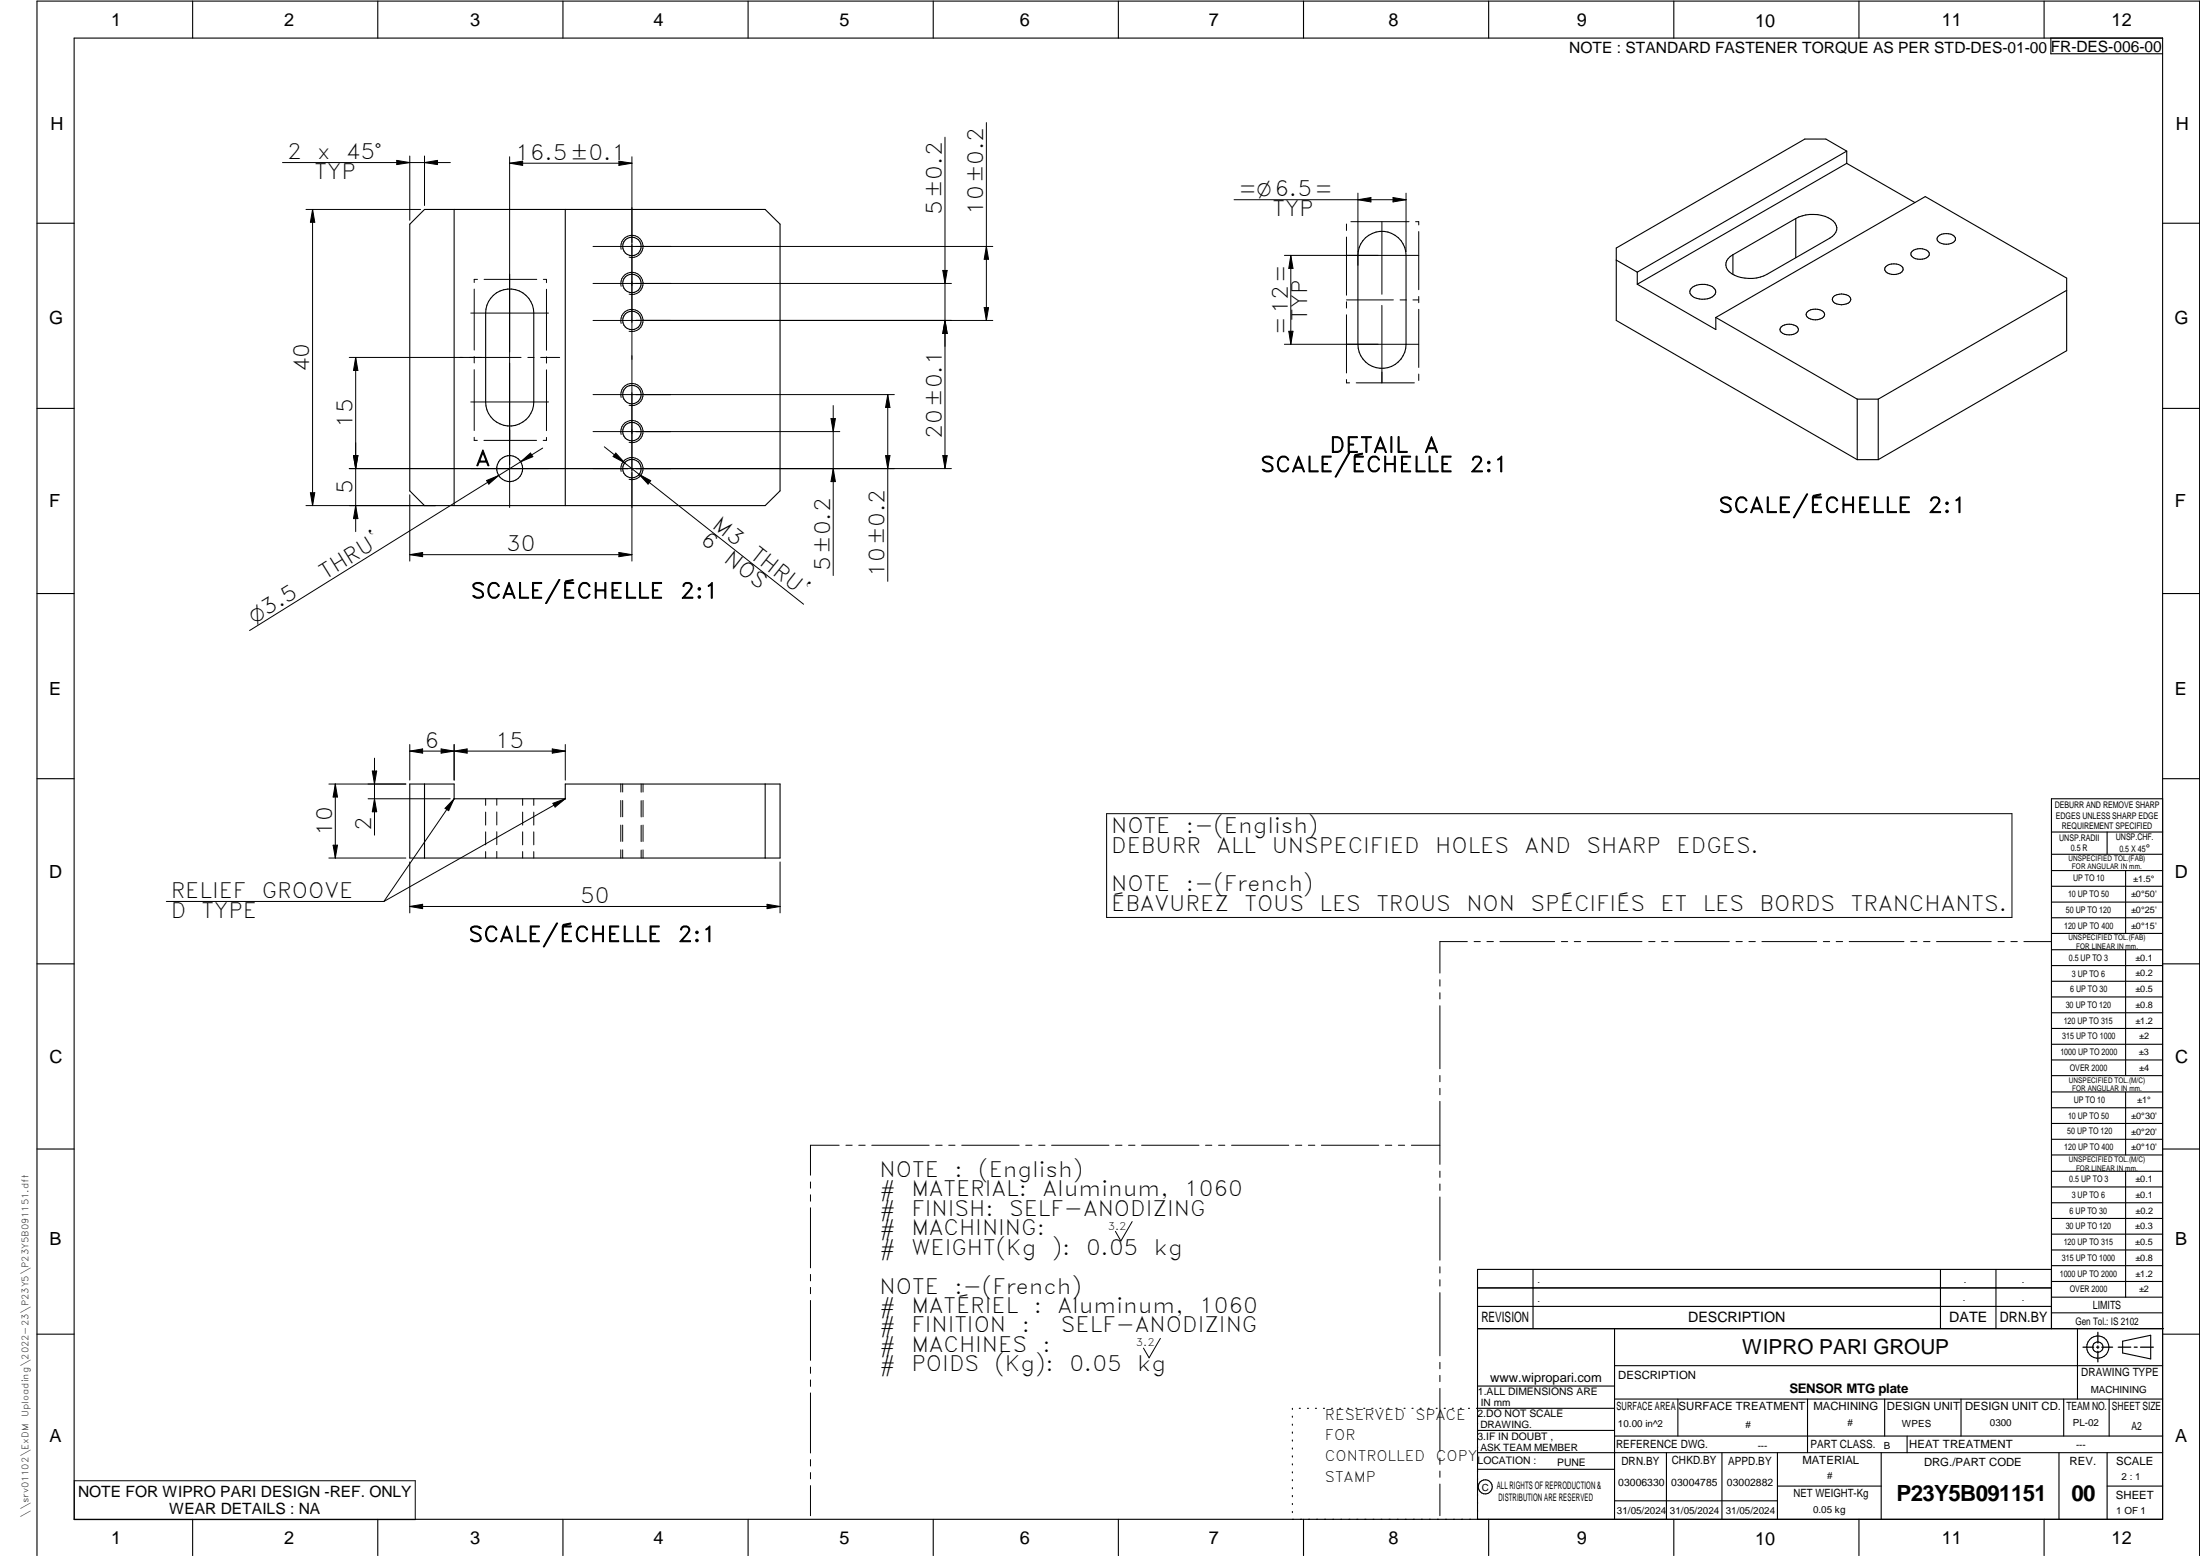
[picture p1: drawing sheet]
<svg xmlns="http://www.w3.org/2000/svg" width="594mm" height="420mm" viewBox="0 0 594 420" stroke-linecap="round" stroke-linejoin="round" font-family="sans-serif">
<g fill="none" stroke="#000" stroke-width=".3">
<path d="M20 10.3h564v400h-564zM52 .3v10M102 .3v10M152 .3v10M202 .3v10M252 .3v10M302 .3v10M352 .3v10M402 .3v10M452 .3v10M502 .3v10M552 .3v10"/>
<path d="M553.8 10.3v4.2h30.2M122.6 56.6v79.9M152.6 56.6v79.9M484.9 59l-17 9.8M484.9 59a9.7 9.7 0 0 1 10.2 .7 2.5 2.5 0 0 1-.3 4.1l-17.7 10.3a9.8 9.8 0 0 1-10.2-.7 2.71 2.71 0 0 1 1-4.6M484.9 59v10.6M498.7 44.1l18.4 10.6M498.7 40.8l-56.6 32.7M498.7 44.1l-56.6 32.7M498.7 40.8l-5.7-3.3h-5.6l-50.9 29.5v19.5l65 37.6M498.7 40.8v3.3M10 60.3h10"/>
<path d="M110.7 60.5l3.9-3.9h92l4 3.9v72l-4 4h-92l-3.9-4zM133.2 79.8a6.5 6.5 0 0 1 7-1.2 6.5 6.5 0 0 1 3.9 5.9v24a6.5 6.5 0 0 1-6.5 6.5 6.5 6.5 0 0 1-6.5-6.5v-24a6.4 6.4 0 0 1 2.1-4.7zM368.8 64.2a6.5 6.5 0 0 1 7-1.2 6.5 6.5 0 0 1 3.9 6v24a6.5 6.5 0 0 1-6.5 6.5 6.5 6.5 0 0 1-6.5-6.5v-24a6.4 6.4 0 0 1 2.1-4.8zM436.5 70.2l5.6 3.3M442.1 76.8l21.2 12.2v-3.3M442.1 73.5v3.3M457 77.6a4.9 4.9 0 0 1 6.1 .5 1.68 1.68 0 0 1-1.3 2.4 5 5 0 0 1-5.2-.9 1.33 1.33 0 0 1 .4-2zM467.9 68.8v5.3M509.3 72a3.4 3.4 0 0 1 4.5 .3 1.25 1.25 0 0 1-1.2 1.6 2.77 2.77 0 0 1-3.7-1.2zM516.3 67.9a3.4 3.4 0 0 1 4.6 .3 1.57 1.57 0 0 1-1.8 1.8h-.6a2.18 2.18 0 0 1-2.5-1.4zM523.4 63.8a3.4 3.4 0 0 1 4.6 .3 1.57 1.57 0 0 1-1.8 1.8l-.6 .1a2.18 2.18 0 0 1-2.5-1.5zM558.1 78.4l-50.9 29.4"/>
<path d="M584 60.3h10M463.3 85.7l56.6-32.6 38.2 22v19.6l-50.9 29.4M463.3 85.7l38.2 22.1M481 88.3a3.4 3.4 0 0 1 4.6 .3 1.57 1.57 0 0 1-1.8 1.8h-.7a2.18 2.18 0 0 1-2.5-1.4zM488.1 84.2a3.4 3.4 0 0 1 4.5 .3 1.23 1.23 0 0 1-1.2 1.6 2.77 2.77 0 0 1-3.7-1.2zM495.1 80.1a3.4 3.4 0 0 1 4.6 .4 1.53 1.53 0 0 1-1.8 1.7l-.6 .1a2.15 2.15 0 0 1-2.5-1.5zM10 110.3h10M501.5 107.8h5.7M501.5 107.8v16.3M507.2 107.8v16.3M584 110.3h10M501.5 124.1h5.7"/>
<path d="M10 160.3h10M584 160.3h10M10 210.3h10M110.7 211.7h11.9v4h30v-4h58v20h-99.9zM114.6 211.7v20M206.6 211.7v20M584 215.7h-30v143.1M584 210.3h10M554 224.7h30M554 230.7h30M554 235.1h30M554 239.3h30"/>
<path d="M569 224.7v6M574 235.1v17M554 243.6h30M554 247.8h30M554 252.1h30M554 256.5h30M574 256.5v33.9M10 260.3h10M554 260.7h30M554 265h30M554 269.2h30M554 273.5h30"/>
<path d="M554 277.7h30M584 260.3h10M554 282h30M554 286.2h30M554 290.4h30M554 294.9h30M554 299.1h30M574 294.9v17M10 310.3h10M554 303.4h30M554 307.6h30M554 311.9h30"/>
<path d="M554 316.3h30M574 316.3v34M584 310.3h10M554 320.5h30M554 324.8h30M554 329h30M554 333.2h30M554 337.5h30M399 358.8h185.2M399 352.8h155M399 347.8h155M414 342.8v16"/>
<path d="M436 358.8v51.5M524 342.8v16M539 342.8v16M554 341.8h30M554 346h30M554 350.3h30M554 354.5h30M554 342.8h-155v67.5M561 358.8v19M10 360.3h10M399 374.3h37M436 377.8h148"/>
<path d="M453.1 377.8v10M488.1 377.8v14.5M508.9 377.8v10M529.5 377.8v10M557.3 377.8v10M569.5 377.8v10M573.2 362.2l7.6-1.6v6.3l-7.6-1.6zM584 368.8h-148M584 360.3h10M349 380.3v.3M349 382.4v.3M349 384.6v.3"/>
<path d="M349 386.7v.3M349 388.8v.3M349 391v.3M349 393.1v.3M349 395.3v.3M349 397.4v.3M349 399.5v.3M350.9 380.3h.2M353.1 380.3h.2M355.2 380.3h.3M357.4 380.3h.3M359.6 380.3h.3"/>
<path d="M361.7 380.3h.3M363.9 380.3h.3M366.1 380.3h.3M368.3 380.3h.2M370.4 380.3h.3M372.6 380.3h.3M374.8 380.3h.3M376.9 380.3h.4M379.1 380.3h.3M381.3 380.3h.3M383.4 380.3h.4M385.6 380.3h.3"/>
<path d="M387.8 380.3h.3M390 380.3h.3M392.2 380.3h.3M394.3 380.3h.3M396.5 380.3h.3M398.7 380.3h37.3M399 396.7h37M399 392.3h185M399 386.2h37M436 387.8h148M450 392.3v18M465 392.3v18"/>
<path d="M480 392.3v18M508 392.3v18M515 387.8v4.5M556 392.3v18M569 392.3v18M52 410.3v9.7M102 410.3v9.7M152 410.3v9.7M202 410.3v9.7M252 410.3v9.7M302 410.3v9.7M349 401.7v.3"/>
<path d="M349 403.8v.4M349 406v.3M349 408.1v.3M352 410.3v9.7M402 410.3v9.7M436 405.3h44M452 410.3v9.7M480 401.3h28M502 410.3v9.7M552 410.3v9.7M569 401.3h15M10 420v-419.7h584v419.7"/>
<circle cx="170.6" cy="66.5" r="2.5"/>
<circle cx="170.6" cy="76.5" r="2.5"/>
<circle cx="170.6" cy="86.5" r="2.5"/>
<circle cx="170.6" cy="106.5" r="2.51"/>
<circle cx="170.6" cy="116.5" r="2.5"/>
<circle cx="137.6" cy="126.5" r="3.5"/>
<circle cx="170.6" cy="126.5" r="2.5"/>
<circle cx="566.5" cy="363.7" r="1.39"/>
<circle cx="566.5" cy="363.8" r="3"/>
<circle cx="401.1" cy="401.5" r="1.9"/>
</g>
<g fill="none" stroke="#000" stroke-width=".27">
<path d="M255.2 37v89.5M266.4 33.1v53.4M76.3 43.9h45.3M82.6 56.6h31M84.4 56.6l.6 3.4h-1.2zM84.4 56.6v79.9M107.1 43.3l3.6 .6-3.6 .6zM110.7 42.1v17.4M114.6 43.9l3.5-.6v1.2zM114.6 42.1v13.4M137.6 42.3v94.7M137.6 44.1h33"/>
<path d="M137.6 44.1l3.5-.6v1.2zM167.1 43.5l3.5 .6-3.5 .6zM170.6 42.3v109.2M333.2 53.9h46.5M364.8 59.9h15.7M366.7 53.9l3.5-.6v1.2zM366.7 52.2v19.4M373.2 59.9v19.6M376.2 53.3l3.5 .6-3.5 .6zM379.7 52.2v15.7M382.3 59.9h.8v.8M128.1 78.1v16.4"/>
<path d="M128.9 75.4h-.8v.9M130.7 75.4h14.2M146.7 75.4h.9v.9M147.6 78.1v16.5M160.1 76.5h96.8M160.1 66.5h108M167.7 67.3a3 3 0 0 1 2.6-3.8 3 3 0 0 1 3.3 3.2 3 3 0 0 1-3.7 2.7M167.7 77.3a3 3 0 0 1 2.6-3.8 3 3 0 0 1 3.3 3.2 3 3 0 0 1-3.7 2.7M254.6 73h1.2l-.6 3.5zM266.4 66.5l.5 3.5h-1.1zM346.8 69h36.3M348.6 69v24"/>
<path d="M348.6 69l.6 3.5h-1.2zM363.6 60.5v1.7M363.6 64v15.7M383.1 62.5v15.7M94.3 96.5h46.4M96 96.5v47.1M96 96.5l.6 3.5h-1.1zM127.1 84.5h21M128.1 96.3v1.7M128.1 99.8v16.4M142.5 96.5h1.7M146 96.5h5.1"/>
<path d="M147.6 96.4v1.6M147.6 99.9v16.4M160.1 86.5h108M167.7 87.3a3 3 0 0 1 2.6-3.8 3 3 0 0 1 3.3 3.3 3 3 0 0 1-3.7 2.7M255.2 86.5l.6 3.5h-1.2zM265.8 83.1h1.1l-.5 3.4zM346.8 93h36.3M348 89.5h1.2l-.6 3.5zM363.6 81h12.7M363.6 81.5v1.7M363.6 85v15.7M373.2 82.5v20.9"/>
<path d="M378.1 81h1.7M381.5 81h1.6M383.1 80.1v1.6M383.1 83.5v15.7M127.1 108.5h21M128.1 118.1v.8h.8M130.7 118.9h14.2M147.6 118.1v.8h-.9M160.1 116.5h66.7M160.1 106.6h81.4M167.7 117.3a3 3 0 0 1 2.6-3.8 3 3 0 0 1 3.3 3.2 3 3 0 0 1-3.7 2.7M167.7 107.3a3 3 0 0 1 2.6-3.8 3 3 0 0 1 3.3 3.3 3 3 0 0 1-3.7 2.6"/>
<path d="M224.4 113h1.2l-.6 3.5zM225 109.5v45.9M239.7 106.6l.6 3.4h-1.2zM239.7 106.6v50.4M363.6 102.5v.9h.8M366.2 103.4h15.7M383.1 101v1.7M82.6 136.5h35M83.8 133.1h1.2l-.6 3.4zM94.3 126.5h162.6M95.5 123h1.1l-.6 3.5zM96 136.5l.6 3.5h-1.1z"/>
<path d="M110.7 133.6v17.9M131.4 129.8l3.3-1.4-2.7 2.3zM140.6 124.7l2.6-2.4 .7 1zM146.6 121l-79.2 49.3M163.2 120.6l9.4 7.5M166.3 122.3l2.4 2.7-3.1-1.7zM167.7 127.3a3 3 0 0 1 2.6-3.8 3 3 0 0 1 3.3 3.2 3 3 0 0 1-3.7 2.7M172.6 128.1l3.1 1.7-.7 .9zM172.6 128.1l44.4 35.1M225 126.5l.6 3.5h-1.2zM239.1 123h1.2l-.6 3.5zM254.6 123h1.2l-.6 3.5z"/>
<path d="M110.7 149.8l3.4-.6v1.1zM110.7 149.8h59.9M167.1 149.2l3.5 .6-3.5 .5zM88.8 211.7h20.8M90.5 211.7l.6 3.5h-1.1zM90.5 211.7v20M99.4 215.7h22.2M100.5 208.2h1.2l-.6 3.5zM101.1 215.7l.6 3.5h-1.2zM101.1 204.7v20.8M110.7 202.8l3.4-.6v1.2zM110.7 201v9.7"/>
<path d="M110.7 202.8h41.9M119.1 202.2l3.5 .6-3.5 .6zM122.6 215.7l-1.4 3.2-1-.6zM122.6 201v9.7M122.6 202.8l3.5-.6v1.2zM122.6 215.7l-18.9 27.7M131.1 215.7v1.8M131.1 219.3v3.5M134.1 215.7v1.7M134.1 219.2v3.6M141.1 215.7v1.8M141.1 219.3v3.5"/>
<path d="M144.1 215.7v1.8M144.1 219.3v3.5M149.1 202.2l3.5 .6-3.5 .6zM149.3 216.9l3.3-1.2-2.7 2.2zM152.6 201v9.7M152.6 215.7l-48.9 27.7M167.6 211.7v2.2M167.6 216.2v4.4M168.1 211.7v2.2M168.1 216.2v4.4M173.1 211.7v2.2M173.1 216.2v4.4"/>
<path d="M173.6 211.7v2.2M173.6 216.2v4.4M298.8 219.7h244.5v28h-244.5zM88.8 231.7h20.8M90 228.2h1.1l-.6 3.5zM110.7 232.7v13.8M131.1 224.6v3.5M131.1 230v1.7M134.1 224.6v3.5M134.1 229.9v1.8M141.1 224.6v3.5M141.1 230v1.7"/>
<path d="M144.1 224.6v3.5M144.1 230v1.7M167.6 222.8v4.4M167.6 229.5v2.2M168.1 222.8v4.4M168.1 229.5v2.2M173.1 222.8v4.4M173.1 229.5v2.2M173.6 222.8v4.4M173.6 229.5v2.2M210.6 232.7v13.8M44.9 243.4h58.8"/>
<path d="M110.7 244.8l3.4-.6v1.2zM110.7 244.8h99.9M207.1 244.2l3.5 .6-3.5 .6zM396.2 254.3h-7.4v8.5M398.1 254.3h1.6M401.5 254.3h1.8M405 254.3h14.8M421.6 254.3h1.7M425.1 254.3h1.7M428.6 254.3h14.8M445.2 254.3h1.7M448.7 254.3h1.7"/>
<path d="M452.2 254.3h14.8M468.8 254.3h1.7M472.3 254.3h1.7M475.8 254.3h14.8M492.4 254.3h1.7M495.8 254.3h1.8M499.4 254.3h14.7M516 254.3h1.6M519.4 254.3h1.8M522.9 254.3h14.8M539.5 254.3h1.7M543 254.3h1.7"/>
<path d="M546.5 254.3h7.4M388.8 264.5v1.8M388.8 268.1v1.6M388.8 271.6v17M388.8 290.4v1.7M388.8 293.9v1.7M388.8 297.4v17M218.9 319.2v1.6M226.6 309.2h-7.7v8.1M228.4 309.2h1.7M231.9 309.2h1.7M235.4 309.2h15.5"/>
<path d="M252.7 309.2h1.7M256.2 309.2h1.7M259.7 309.2h15.5M277 309.2h1.7M280.5 309.2h1.7M284 309.2h15.5M301.2 309.2h1.8M304.8 309.2h1.7M308.3 309.2h15.5M325.5 309.2h1.7M329.1 309.2h1.6M332.6 309.2h15.4"/>
<path d="M349.8 309.2h1.7M353.3 309.2h1.7M356.8 309.2h15.5M374.1 309.2h1.7M377.6 309.2h1.7M381.1 309.2h7.7M388.8 316.2v1.7M388.8 319.7v1.7M218.9 322.6v1.8M218.9 326.1v16.2M305.7 329.9l-3 5.2-1.5-2.6M388.8 323.2v17.1"/>
<path d="M218.9 344.1v1.8M218.9 347.6v1.7M218.9 351.2v16.1M388.8 342.1v1.6M388.8 345.6v1.7M388.8 349v17.1M218.9 369.1v1.7M218.9 372.6v1.8M218.9 376.1v16.2M313.3 361.4l-3 5.2-1.5-2.6M388.8 367.9v1.7M388.8 371.4v1.7"/>
<path d="M388.8 374.9v17M20.1 399.8h92v10.5h-92zM218.9 394.1v1.8M218.9 397.6v1.7M388.8 393.7v1.7M388.8 397.2v1.7M218.9 401.2v8.1M388.8 400.7v8.6"/>
</g>
<path d="M566.5 359.7v3M562.5 363.8h2.9M566.1 363.8h.7M566.5 363.4v.7M566.5 364.9v2.8M567.6 363.8h2.9M572 363.8h3.4M576.3 363.8h.8M578 363.8h3.5" fill="none" stroke="#000" stroke-width=".34"/>
<g fill="#000">
<path d="M107.1 43.3l3.6 .6-3.6 .6zM114.6 43.9l3.5-.6v1.2zM137.6 44.1l3.5-.6v1.2zM167.1 43.5l3.5 .6-3.5 .6zM366.7 53.9l3.5-.6v1.2zM376.2 53.3l3.5 .6-3.5 .6zM84.4 56.6l.6 3.4h-1.2zM254.6 73h1.2l-.6 3.5zM266.4 66.5l.5 3.5h-1.1zM348.6 69l.6 3.5h-1.2zM255.2 86.5l.6 3.5h-1.2zM265.8 83.1h1.1l-.5 3.4z"/>
<path d="M348 89.5h1.2l-.6 3.5zM96 96.5l.6 3.5h-1.1zM224.4 113h1.2l-.6 3.5zM239.7 106.6l.6 3.4h-1.2zM83.8 133.1h1.2l-.6 3.4zM95.5 123h1.1l-.6 3.5zM131.4 129.8l3.3-1.4-2.7 2.3zM140.6 124.7l2.6-2.4 .7 1zM166.3 122.3l2.4 2.7-3.1-1.7zM172.6 128.1l3.1 1.7-.7 .9zM225 126.5l.6 3.5h-1.2zM239.1 123h1.2l-.6 3.5z"/>
<path d="M254.6 123h1.2l-.6 3.5zM96 136.5l.6 3.5h-1.1zM110.7 149.8l3.4-.6v1.1zM167.1 149.2l3.5 .6-3.5 .5zM90.5 211.7l.6 3.5h-1.1zM100.5 208.2h1.2l-.6 3.5zM101.1 215.7l.6 3.5h-1.2zM110.7 202.8l3.4-.6v1.2zM119.1 202.2l3.5 .6-3.5 .6zM122.6 215.7l-1.4 3.2-1-.6zM122.6 202.8l3.5-.6v1.2zM149.1 202.2l3.5 .6-3.5 .6z"/>
<path d="M149.3 216.9l3.3-1.2-2.7 2.2zM90 228.2h1.1l-.6 3.5zM110.7 244.8l3.4-.6v1.2zM207.1 244.2l3.5 .6-3.5 .6z"/>
</g>
<g font-size="6">
<text x="512.1" y="405.2">P23Y5B091151</text>
<text x="559.4" y="405.2">00</text>
</g>
<g font-size="5.7">
<text x="77.5" y="43">2</text>
<text x="85.6" y="43">x</text>
<text x="93.4" y="43">45°</text>
<text x="139.1" y="43.2">16.5±0.1</text>
<text x="85" y="48.3">TYP</text>
<text x="334.5" y="53">=O6.5=</text>
<text x="254.3" y="58.1" transform="rotate(-90 254.3 58.1)">5±0.2</text>
<text x="265.5" y="58.1" transform="rotate(-90 265.5 58.1)">10±0.2</text>
<text x="343.6" y="58.3">TYP</text>
<text x="353" y="86.6" transform="rotate(-90 353 86.6)">TYP</text>
<text x="347.7" y="90.6" transform="rotate(-90 347.7 90.6)">=12=</text>
<text x="83.5" y="100.5" transform="rotate(-90 83.5 100.5)">40</text>
<text x="95.2" y="115.5" transform="rotate(-90 95.2 115.5)">15</text>
<text x="254.3" y="118.4" transform="rotate(-90 254.3 118.4)">20±0.1</text>
<text x="128.4" y="125.8">A</text>
<text x="359" y="122.2">DETAIL</text>
<text x="384.5" y="122.2">A</text>
<text x="340.3" y="127.4">SCALE/ÉCHELLE</text>
<text x="396.8" y="127.4">2:1</text>
<text x="95.2" y="133.5" transform="rotate(-90 95.2 133.5)">5</text>
<text x="192.1" y="142.3" transform="rotate(38 192.1 142.3)">M3</text>
<text x="464.1" y="138.4">SCALE/ÉCHELLE</text>
<text x="520.6" y="138.4">2:1</text>
<text x="136.7" y="148.9">30</text>
<text x="188.8" y="146.4" transform="rotate(38 188.8 146.4)">6</text>
<text x="195.2" y="151.5" transform="rotate(38 195.2 151.5)">NOS</text>
<text x="202.2" y="150.3" transform="rotate(38 202.2 150.3)">THRU`</text>
<text x="224.1" y="154.2" transform="rotate(-90 224.1 154.2)">5±0.2</text>
<text x="238.9" y="155.7" transform="rotate(-90 238.9 155.7)">10±0.2</text>
<text x="87.8" y="156.5" transform="rotate(-32 87.8 156.5)">THRU`</text>
<text x="127.1" y="161.5">SCALE/ÉCHELLE</text>
<text x="183.7" y="161.5">2:1</text>
<text x="114.7" y="201.9">6</text>
<text x="133.7" y="201.9">15</text>
<text x="89.7" y="225.7" transform="rotate(-90 89.7 225.7)">10</text>
<text x="100.2" y="224.3" transform="rotate(-90 100.2 224.3)">2</text>
<text x="300.1" y="225">NOTE</text>
<text x="320.2" y="225">:-(English)</text>
<text x="300.1" y="230.2">DEBURR</text>
<text x="328.5" y="230.2">ALL</text>
<text x="343.4" y="230.2">UNSPECIFIED</text>
<text x="387.5" y="230.2">HOLES</text>
<text x="411.7" y="230.2">AND</text>
<text x="428.4" y="230.2">SHARP</text>
<text x="452.8" y="230.2">EDGES.</text>
<text x="46.1" y="242.6">RELIEF</text>
<text x="70.7" y="242.6">GROOVE</text>
<text x="156.7" y="243.9">50</text>
<text x="300.1" y="240.7">NOTE</text>
<text x="300.1" y="246">ÉBAVUREZ</text>
<text x="320.2" y="240.7">:-(French)</text>
<text x="336.1" y="246">TOUS</text>
<text x="356.4" y="246">LES</text>
<text x="371.7" y="246">TROUS</text>
<text x="396" y="246">NON</text>
<text x="413.3" y="246">SPÉCIFIÉS</text>
<text x="448.4" y="246">ET</text>
<text x="459.8" y="246">LES</text>
<text x="475.2" y="246">BORDS</text>
<text x="499.8" y="246">TRANCHANTS.</text>
<text x="46.1" y="247.8">D</text>
<text x="54.4" y="247.8">TYPE</text>
<text x="126.5" y="254.3">SCALE/ÉCHELLE</text>
<text x="183" y="254.3">2:1</text>
<text x="237.5" y="317.8">NOTE</text>
<text x="257.7" y="317.8">:</text>
<text x="264.1" y="317.8">(English)</text>
<text x="237.5" y="323">#</text>
<text x="246.1" y="323">MATERIAL:</text>
<text x="281.5" y="323">Aluminum,</text>
<text x="319.8" y="323">1060</text>
<text x="237.5" y="328.3">#</text>
<text x="246.1" y="328.3">FINISH:</text>
<text x="272.5" y="328.3">SELF-ANODIZING</text>
<text x="237.5" y="333.5">#</text>
<text x="246.1" y="333.5">MACHINING:</text>
<text x="237.5" y="338.8">#</text>
<text x="246.1" y="338.8">WEIGHT(Kg</text>
<text x="284" y="338.8">):</text>
<text x="293.3" y="338.8">0.05</text>
<text x="311.6" y="338.8">kg</text>
<text x="237.5" y="349.3">NOTE</text>
<text x="257.7" y="349.3">:-(French)</text>
<text x="237.5" y="354.5">#</text>
<text x="237.5" y="359.8">#</text>
<text x="246.1" y="359.8">FINITION</text>
<text x="246.1" y="354.5">MATÉRIEL</text>
<text x="275.9" y="359.8">:</text>
<text x="279.2" y="354.5">:</text>
<text x="285.6" y="354.5">Aluminum,</text>
<text x="286.5" y="359.8">SELF-ANODIZING</text>
<text x="323.8" y="354.5">1060</text>
<text x="237.5" y="365">#</text>
<text x="246.1" y="365">MACHINES</text>
<text x="281.5" y="365">:</text>
<text x="237.5" y="370.3">#</text>
<text x="246.1" y="370.3">POIDS</text>
<text x="268.5" y="370.3">(Kg):</text>
<text x="288.8" y="370.3">0.05</text>
<text x="307.1" y="370.3">kg</text>
</g>
<text font-size="5.6" x="470.5" y="365.5">WIPRO PARI GROUP</text>
<text font-size="5.4" x="68.7" y="168.4" transform="rotate(-32 68.7 168.4)">O3.5</text>
<g font-size="4.9">
<text x="30" y="6.9">1</text>
<text x="76.7" y="6.9">2</text>
<text x="127" y="6.9">3</text>
<text x="176.5" y="6.9">4</text>
<text x="226.7" y="6.9">5</text>
<text x="275.4" y="6.9">6</text>
<text x="326.4" y="6.9">7</text>
<text x="375" y="6.9">8</text>
<text x="425.8" y="6.9">9</text>
<text x="473.9" y="7.3">10</text>
<text x="524.3" y="6.9">11</text>
<text x="570.2" y="6.9">12</text>
<text x="13.6" y="35.1">H</text>
<text x="587.6" y="35.1">H</text>
<text x="13.2" y="87.5">G</text>
<text x="587.2" y="87.5">G</text>
<text x="13.2" y="137">F</text>
<text x="587.2" y="137">F</text>
<text x="13.2" y="187.6">E</text>
<text x="587.2" y="187.6">E</text>
<text x="13.2" y="237">D</text>
<text x="587.2" y="237">D</text>
<text x="13.4" y="287.1">C</text>
<text x="587.4" y="287.1">C</text>
<text x="13.4" y="336.2">B</text>
<text x="587.4" y="336.2">B</text>
<text x="13.4" y="389.3">A</text>
<text x="587.4" y="389.3">A</text>
<text x="30" y="416.9">1</text>
<text x="76.7" y="416.9">2</text>
<text x="127" y="416.9">3</text>
<text x="176.5" y="416.9">4</text>
<text x="226.7" y="416.9">5</text>
<text x="275.4" y="416.9">6</text>
<text x="326.4" y="416.9">7</text>
<text x="375" y="416.9">8</text>
<text x="425.8" y="416.9">9</text>
<text x="473.9" y="417.3">10</text>
<text x="524.3" y="416.9">11</text>
<text x="570.2" y="416.9">12</text>
</g>
<g font-size="4.2">
<text x="423.7" y="14.3">NOTE : STANDARD FASTENER TORQUE AS PER STD-DES-01-00</text>
<text x="553.8" y="14">FR-DES-006-00</text>
<text x="21.1" y="404.3">NOTE FOR WIPRO PARI DESIGN -REF. ONLY</text>
<text x="45.7" y="408.8">WEAR DETAILS : NA</text>
</g>
<g font-size="3.9">
<text x="400" y="357.1">REVISION</text>
<text x="455.9" y="357.1">DESCRIPTION</text>
<text x="526.4" y="357.1">DATE</text>
<text x="540" y="357.1">DRN.BY</text>
<text x="357.8" y="383.3">RESERVED</text>
<text x="382.3" y="383.3">SPACE</text>
<text x="357.8" y="388.9">FOR</text>
<text x="357.8" y="394.5">CONTROLLED</text>
<text x="387.8" y="394.5">COPY</text>
<text x="357.8" y="400">STAMP</text>
</g>
<text font-size="3.6" x="483.2" y="376.1">SENSOR MTG plate</text>
<text font-size="3.5" x="402.4" y="373.3">www.wipropari.com</text>
<g font-size="3.1">
<text x="565.1" y="353.5">LIMITS</text>
<text x="562" y="371.7">DRAWING TYPE</text>
<text x="437" y="372.3">DESCRIPTION</text>
<text x="436.5" y="380.8">SURFACE AREA</text>
<text x="453.3" y="380.8">SURFACE TREATMENT</text>
<text x="489.7" y="380.8">MACHINING</text>
<text x="509.5" y="380.8">DESIGN UNIT</text>
<text x="530.6" y="380.8">DESIGN UNIT CD.</text>
<text x="558" y="380.6">TEAM NO.</text>
<text x="570.3" y="380.7">SHEET SIZE</text>
<text x="575.6" y="386.1">A2</text>
<text x="436.4" y="391.1">REFERENCE DWG.</text>
<text x="437.8" y="395.5">DRN.BY</text>
<text x="451.4" y="395.4">CHKD.BY</text>
<text x="466.6" y="395.5">APPD.BY</text>
<text x="486.7" y="395.4">MATERIAL</text>
<text x="488.9" y="390.9">PART CLASS.</text>
<text x="515.6" y="390.9">HEAT TREATMENT</text>
<text x="519.6" y="395.9">DRG./PART CODE</text>
<text x="558.9" y="395.5">REV.</text>
<text x="571.4" y="395.6">SCALE</text>
<text x="484.3" y="404.2">NET WEIGHT-Kg</text>
<text x="571.4" y="404.7">SHEET</text>
</g>
<text font-size="3" x="579.5" y="230.1">°</text>
<g font-size="2.8">
<text x="299.1" y="332.1">3.2</text>
<text x="560.4" y="357.7">Gen Tol.: IS 2102</text>
<text x="306.7" y="363.6">3.2</text>
<text x="399.1" y="376.6">1.ALL DIMENSIONS ARE</text>
<text x="399" y="382.7">2.DO NOT SCALE</text>
<text x="399" y="388.7">3.IF IN DOUBT ,</text>
<text x="399" y="395.4">LOCATION :</text>
<text x="420.5" y="396">PUNE</text>
<text x="404.2" y="402">ALL RIGHTS OF REPRODUCTION &amp;</text>
<text x="437" y="401.2">03006330</text>
<text x="451.3" y="401.2">03004785</text>
<text x="466.3" y="401.2">03002882</text>
<text x="404.7" y="405.4">DISTRIBUTION ARE RESERVED</text>
</g>
<g font-size="2.7">
<text x="564.6" y="376.2">MACHINING</text>
<text x="399.9" y="379.7">IN mm</text>
<text x="399.7" y="385.7">DRAWING.</text>
<text x="436.9" y="385.4">10.00 in^2</text>
<text x="471.4" y="385.5">#</text>
<text x="498.9" y="385">#</text>
<text x="513.6" y="385.3">WPES</text>
<text x="537.3" y="385.1">0300</text>
<text x="559.7" y="385.1">PL-02</text>
<text x="399.7" y="391.8">ASK TEAM MEMBER</text>
<text x="474.6" y="391.2">---</text>
<text x="508.7" y="391.2">B</text>
<text x="560.6" y="391.1">---</text>
<text x="493.4" y="399.5">#</text>
<text x="572.8" y="399.7">2 : 1</text>
<text x="400.1" y="402.5">C</text>
<text x="436.6" y="408.7">31/05/2024</text>
<text x="450.9" y="408.8">31/05/2024</text>
<text x="466" y="408.9">31/05/2024</text>
<text x="489.6" y="408.5">0.05 kg</text>
<text x="571.4" y="408.7">1 OF 1</text>
</g>
<g font-size="2.5">
<text x="554.9" y="218.3">DEBURR AND REMOVE SHARP</text>
<text x="555.2" y="221">EDGES UNLESS SHARP EDGE</text>
<text x="556.1" y="227.1">UNSP.RADII</text>
<text x="556.8" y="223.8">REQUIREMENT SPECIFIED</text>
<text x="571.4" y="226.9">UNSP.CHF.</text>
<text x="559.2" y="229.9">0.5 R</text>
<text x="572.3" y="230.1">0.5 X 45</text>
<text x="559.8" y="238">UP TO 10</text>
<text x="576.1" y="238.1">±1.5°</text>
<text x="558.5" y="242.2">10 UP TO 50</text>
<text x="575.5" y="242.3">±0°50'</text>
<text x="557.4" y="250.7">120 UP TO 400</text>
<text x="557.9" y="246.5">50 UP TO 120</text>
<text x="575.5" y="250.7">±0°15'</text>
<text x="575.5" y="246.5">±0°25'</text>
<text x="558.7" y="259.4">0.5 UP TO 3</text>
<text x="559.5" y="263.7">3 UP TO 6</text>
<text x="576.6" y="263.6">±0.2</text>
<text x="576.6" y="259.4">±0.1</text>
<text x="559" y="267.9">6 UP TO 30</text>
<text x="576.6" y="267.9">±0.5</text>
<text x="557.8" y="272.2">30 UP TO 120</text>
<text x="576.6" y="272.2">±0.8</text>
<text x="556.9" y="280.7">315 UP TO 1000</text>
<text x="557.3" y="276.4">120 UP TO 315</text>
<text x="576.6" y="276.4">±1.2</text>
<text x="577.7" y="280.7">±2</text>
<text x="556.4" y="284.9">1000 UP TO 2000</text>
<text x="577.6" y="284.9">±3</text>
<text x="558.9" y="289.2">OVER 2000</text>
<text x="577.7" y="289.3">±4</text>
<text x="560" y="297.9">UP TO 10</text>
<text x="577.1" y="297.9">±1°</text>
<text x="558.5" y="302.1">10 UP TO 50</text>
<text x="575.5" y="302.1">±0°30'</text>
<text x="557.4" y="310.6">120 UP TO 400</text>
<text x="558.2" y="306.3">50 UP TO 120</text>
<text x="575.5" y="310.6">±0°10'</text>
<text x="575.5" y="306.4">±0°20'</text>
<text x="558.8" y="319.2">0.5 UP TO 3</text>
<text x="559.4" y="323.4">3 UP TO 6</text>
<text x="576.6" y="319.2">±0.1</text>
<text x="576.6" y="323.5">±0.1</text>
<text x="558.9" y="327.7">6 UP TO 30</text>
<text x="576.7" y="327.7">±0.2</text>
<text x="557.8" y="332">30 UP TO 120</text>
<text x="576.6" y="332">±0.3</text>
<text x="556.8" y="340.5">315 UP TO 1000</text>
<text x="557.3" y="336.3">120 UP TO 315</text>
<text x="576.6" y="336.3">±0.5</text>
<text x="576.6" y="340.5">±0.8</text>
<text x="415.2" y="346.4">.</text>
<text x="530.3" y="346.5">.</text>
<text x="545.9" y="346.4">.</text>
<text x="556.2" y="344.7">1000 UP TO 2000</text>
<text x="576.6" y="344.7">±1.2</text>
<text x="415.2" y="351.5">.</text>
<text x="530" y="351.3">.</text>
<text x="545.9" y="351.4">.</text>
<text x="558.9" y="349">OVER 2000</text>
<text x="577.6" y="349">±2</text>
</g>
<g font-size="2.4">
<text x="7.7" y="382.7" transform="rotate(-90 7.7 382.7)">Uploading\2022-23\P23Y5\P23Y5B091151.dft</text>
<text x="7.7" y="409.8" transform="rotate(-90 7.7 409.8)">\\srv01102\ExDM</text>
</g>
<g font-size="2.1">
<text x="558.5" y="232.4">UNSPECIFIED TOL.(FAB)</text>
<text x="559.5" y="234.7">FOR ANGULAR IN mm.</text>
<text x="558.6" y="253.9">UNSPECIFIED TOL.(FAB)</text>
<text x="560.7" y="256.3">FOR LINEAR IN mm.</text>
<text x="558.7" y="292.3">UNSPECIFIED TOL.(M/C)</text>
<text x="559.6" y="294.7">FOR ANGULAR IN mm.</text>
<text x="558.7" y="313.7">UNSPECIFIED TOL.(M/C)</text>
<text x="560.6" y="316.1">FOR LINEAR IN mm.</text>
</g>
</svg>
